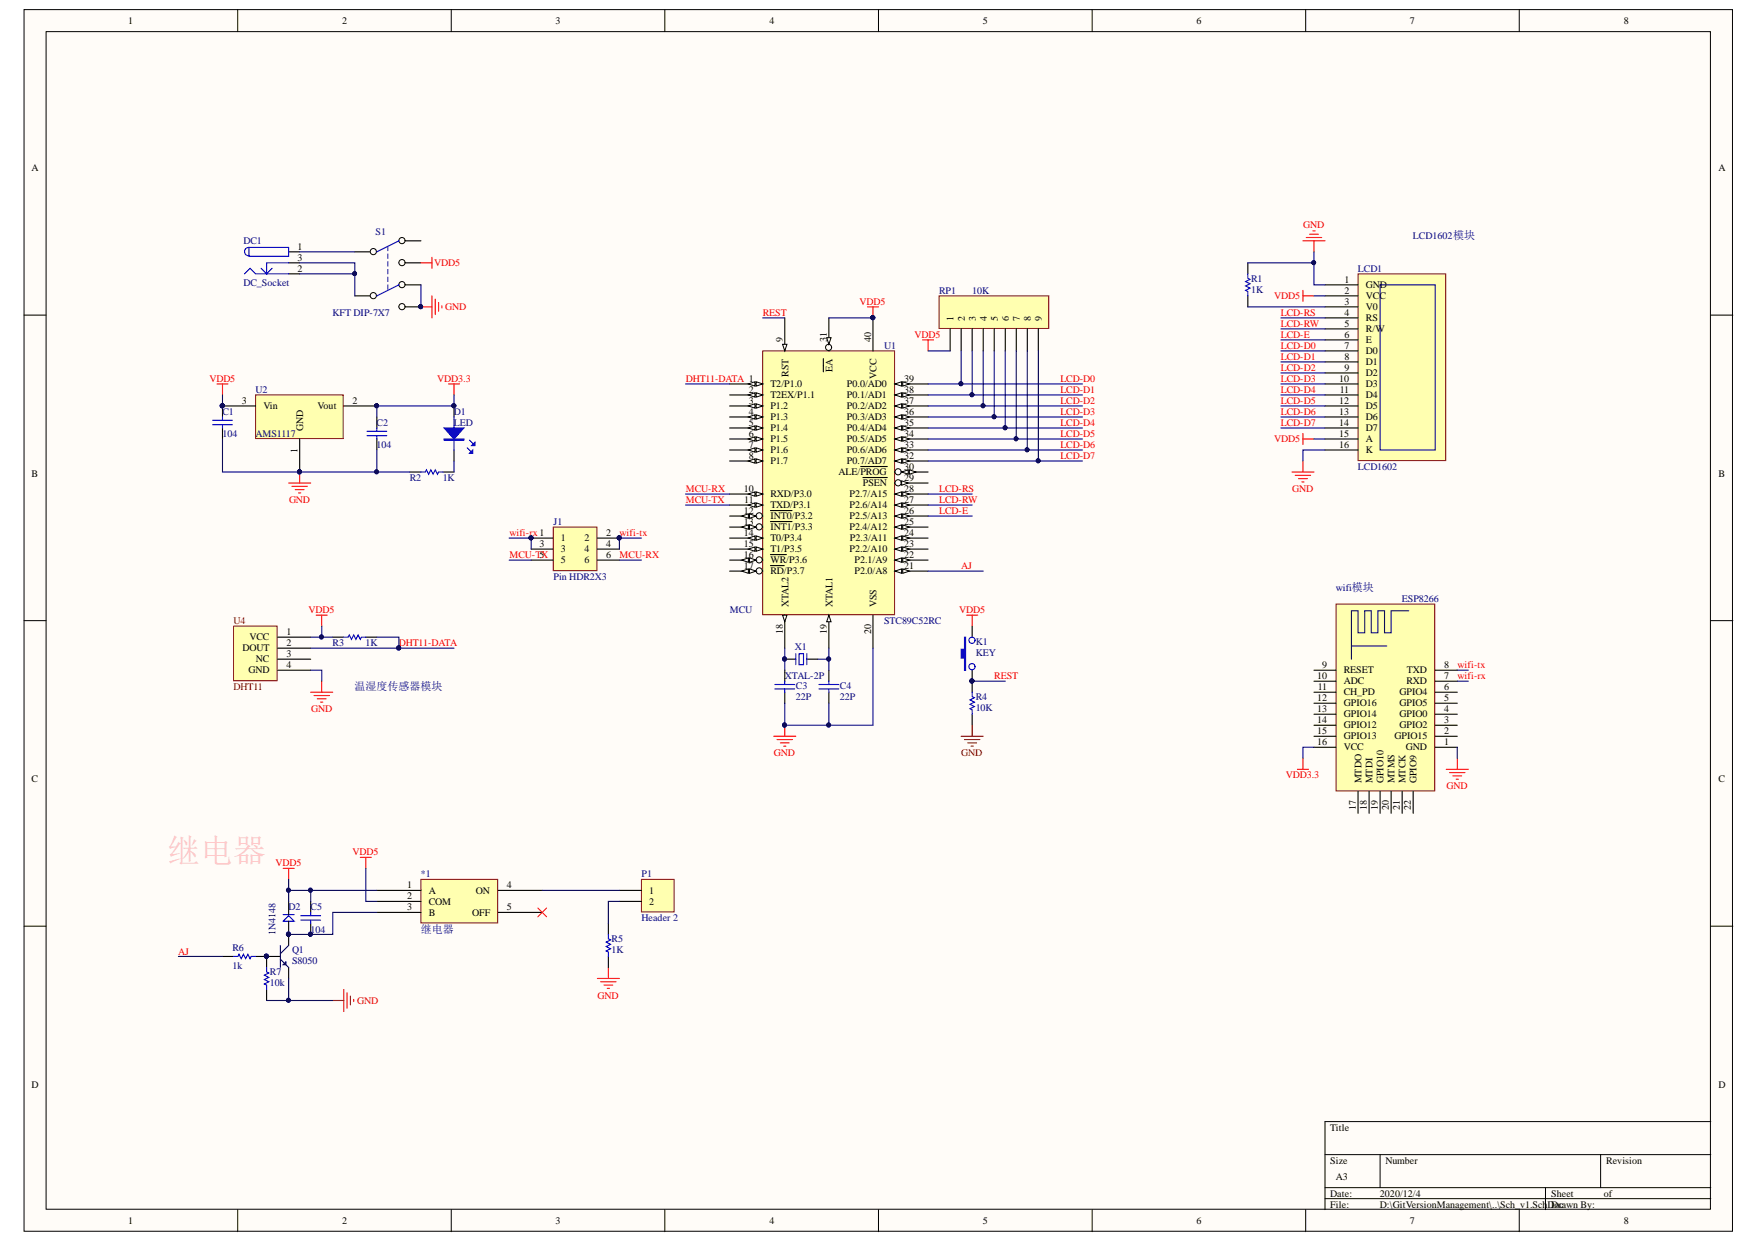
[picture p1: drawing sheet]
<svg xmlns="http://www.w3.org/2000/svg" width="297mm" height="210mm" viewBox="0 0 297 210" stroke-linecap="round" stroke-linejoin="round" font-family="sans-serif">
<g fill="#fffcf8" stroke="#000" stroke-width=".17">
<path d="M4.1 1.6h288.5v206.3h-288.5z"/>
<path d="M7.8 5.3h281v198.9h-281z"/>
</g>
<g fill="none" stroke="#000" stroke-width=".17">
<path d="M40.1 1.6v3.7M76.2 1.6v3.7M112.3 1.6v3.7M148.3 1.6v3.7M184.4 1.6v3.7M220.5 1.6v3.7M256.6 1.6v3.7M4.1 53.2h3.7M288.9 53.2h3.7M4.1 104.8h3.7M288.9 104.8h3.7M4.1 156.4h3.7"/>
<path d="M288.9 156.4h3.7M223.7 195h65.2M233.1 195v5.6M270.3 195v5.6M288.9 189.4h-65.2v14.9M40.1 204.3v3.7M76.2 204.3v3.7M112.3 204.3v3.7M148.3 204.3v3.7M184.4 204.3v3.7M220.5 204.3v3.7M223.7 200.6h65.2"/>
<path d="M223.7 202.4h65.2M256.6 204.3v3.7M261 200.6v3.7"/>
</g>
<path d="M128.8 59.3h22.3v44.5h-22.3z" fill="#ffffb0" stroke="#800000" stroke-width=".17"/>
<path d="M147.4 53.7v5.6M151.1 64.8h5.6" fill="none" stroke="#000" stroke-width=".19"/>
<circle cx="147.4" cy="53.6" r=".33" fill="#000080" stroke="#000080" stroke-width=".17"/>
<path d="M151.1 64.8l1.2-.3v.7z" fill="#fffcf8"/>
<path d="M151.1 64.8l1.2-.3v.7z" fill="none" stroke="#000" stroke-width=".17"/>
<path d="M152.4 64.5l1.2 .3-1.2 .4z" fill="#fffcf8"/>
<path d="M152.4 64.5l1.2 .3-1.2 .4z" fill="none" stroke="#000" stroke-width=".17"/>
<path d="M151.1 66.7h5.6" fill="none" stroke="#000" stroke-width=".19"/>
<path d="M151.1 66.7l1.2-.4v.8z" fill="#fffcf8"/>
<path d="M151.1 66.7l1.2-.4v.8z" fill="none" stroke="#000" stroke-width=".17"/>
<path d="M152.4 66.3l1.2 .4-1.2 .4z" fill="#fffcf8"/>
<path d="M152.4 66.3l1.2 .4-1.2 .4z" fill="none" stroke="#000" stroke-width=".17"/>
<path d="M151.1 68.6h5.6" fill="none" stroke="#000" stroke-width=".19"/>
<path d="M151.1 68.6l1.2-.4v.7z" fill="#fffcf8"/>
<path d="M151.1 68.6l1.2-.4v.7z" fill="none" stroke="#000" stroke-width=".17"/>
<path d="M152.4 68.2l1.2 .4-1.2 .3z" fill="#fffcf8"/>
<path d="M152.4 68.2l1.2 .4-1.2 .3z" fill="none" stroke="#000" stroke-width=".17"/>
<path d="M151.1 70.4h5.6" fill="none" stroke="#000" stroke-width=".19"/>
<path d="M151.1 70.4l1.2-.4v.8z" fill="#fffcf8"/>
<path d="M151.1 70.4l1.2-.4v.8z" fill="none" stroke="#000" stroke-width=".17"/>
<path d="M152.4 70l1.2 .4-1.2 .4z" fill="#fffcf8"/>
<path d="M152.4 70l1.2 .4-1.2 .4z" fill="none" stroke="#000" stroke-width=".17"/>
<path d="M123.2 64.8h5.6" fill="none" stroke="#000" stroke-width=".19"/>
<path d="M127.7 64.5l1.1 .3-1.1 .4z" fill="#fffcf8"/>
<path d="M127.7 64.5l1.1 .3-1.1 .4z" fill="none" stroke="#000" stroke-width=".17"/>
<path d="M126.4 64.8l1.1-.3v.7z" fill="#fffcf8"/>
<path d="M126.4 64.8l1.1-.3v.7z" fill="none" stroke="#000" stroke-width=".17"/>
<path d="M123.2 66.7h5.6" fill="none" stroke="#000" stroke-width=".19"/>
<path d="M127.7 66.3l1.1 .4-1.1 .4z" fill="#fffcf8"/>
<path d="M127.7 66.3l1.1 .4-1.1 .4z" fill="none" stroke="#000" stroke-width=".17"/>
<path d="M126.4 66.7l1.1-.4v.8z" fill="#fffcf8"/>
<path d="M126.4 66.7l1.1-.4v.8z" fill="none" stroke="#000" stroke-width=".17"/>
<path d="M123.2 68.6h5.6" fill="none" stroke="#000" stroke-width=".19"/>
<path d="M127.7 68.2l1.1 .4-1.1 .3z" fill="#fffcf8"/>
<path d="M127.7 68.2l1.1 .4-1.1 .3z" fill="none" stroke="#000" stroke-width=".17"/>
<path d="M126.4 68.6l1.1-.4v.7z" fill="#fffcf8"/>
<path d="M126.4 68.6l1.1-.4v.7z" fill="none" stroke="#000" stroke-width=".17"/>
<path d="M123.2 70.4h5.6" fill="none" stroke="#000" stroke-width=".19"/>
<path d="M127.7 70l1.1 .4-1.1 .4z" fill="#fffcf8"/>
<path d="M127.7 70l1.1 .4-1.1 .4z" fill="none" stroke="#000" stroke-width=".17"/>
<path d="M126.4 70.4l1.1-.4v.8z" fill="#fffcf8"/>
<path d="M126.4 70.4l1.1-.4v.8z" fill="none" stroke="#000" stroke-width=".17"/>
<path d="M123.2 72.3h5.6" fill="none" stroke="#000" stroke-width=".19"/>
<path d="M127.7 71.9l1.1 .4-1.1 .3z" fill="#fffcf8"/>
<path d="M127.7 71.9l1.1 .4-1.1 .3z" fill="none" stroke="#000" stroke-width=".17"/>
<path d="M126.4 72.3l1.1-.4v.7z" fill="#fffcf8"/>
<path d="M126.4 72.3l1.1-.4v.7z" fill="none" stroke="#000" stroke-width=".17"/>
<path d="M123.2 74.1h5.6" fill="none" stroke="#000" stroke-width=".19"/>
<path d="M127.7 73.8l1.1 .3-1.1 .4z" fill="#fffcf8"/>
<path d="M127.7 73.8l1.1 .3-1.1 .4z" fill="none" stroke="#000" stroke-width=".17"/>
<path d="M126.4 74.1l1.1-.3v.7z" fill="#fffcf8"/>
<path d="M126.4 74.1l1.1-.3v.7z" fill="none" stroke="#000" stroke-width=".17"/>
<path d="M123.2 76h5.6" fill="none" stroke="#000" stroke-width=".19"/>
<path d="M127.7 75.6l1.1 .4-1.1 .4z" fill="#fffcf8"/>
<path d="M127.7 75.6l1.1 .4-1.1 .4z" fill="none" stroke="#000" stroke-width=".17"/>
<path d="M126.4 76l1.1-.4v.8z" fill="#fffcf8"/>
<path d="M126.4 76l1.1-.4v.8z" fill="none" stroke="#000" stroke-width=".17"/>
<path d="M123.2 77.9h5.6" fill="none" stroke="#000" stroke-width=".19"/>
<path d="M127.7 77.5l1.1 .4-1.1 .3z" fill="#fffcf8"/>
<path d="M127.7 77.5l1.1 .4-1.1 .3z" fill="none" stroke="#000" stroke-width=".17"/>
<path d="M126.4 77.9l1.1-.4v.7z" fill="#fffcf8"/>
<path d="M126.4 77.9l1.1-.4v.7z" fill="none" stroke="#000" stroke-width=".17"/>
<path d="M132.5 53.7v5.6" fill="none" stroke="#000" stroke-width=".19"/>
<path d="M132.1 58.1h.8l-.4 1.2z" fill="#fffcf8"/>
<path d="M132.1 58.1h.8l-.4 1.2z" fill="none" stroke="#000" stroke-width=".17"/>
<path d="M123.2 83.4h5.6" fill="none" stroke="#000" stroke-width=".19"/>
<path d="M127.7 83.1l1.1 .3-1.1 .4z" fill="#fffcf8"/>
<path d="M127.7 83.1l1.1 .3-1.1 .4z" fill="none" stroke="#000" stroke-width=".17"/>
<path d="M126.4 83.4l1.1-.3v.7z" fill="#fffcf8"/>
<path d="M126.4 83.4l1.1-.3v.7z" fill="none" stroke="#000" stroke-width=".17"/>
<path d="M123.2 85.3h5.6" fill="none" stroke="#000" stroke-width=".19"/>
<path d="M127.7 84.9l1.1 .4-1.1 .4z" fill="#fffcf8"/>
<path d="M127.7 84.9l1.1 .4-1.1 .4z" fill="none" stroke="#000" stroke-width=".17"/>
<path d="M126.4 85.3l1.1-.4v.8z" fill="#fffcf8"/>
<path d="M126.4 85.3l1.1-.4v.8z" fill="none" stroke="#000" stroke-width=".17"/>
<path d="M123.2 87.1h5.6" fill="none" stroke="#000" stroke-width=".19"/>
<circle cx="128.2" cy="87.1" r=".52" fill="#fffcf8" stroke="#000" stroke-width=".17"/>
<path d="M126.6 86.8l1.1 .3-1.1 .4z" fill="#fffcf8"/>
<path d="M126.6 86.8l1.1 .3-1.1 .4z" fill="none" stroke="#000" stroke-width=".17"/>
<path d="M125.3 87.1l1.1-.3v.7z" fill="#fffcf8"/>
<path d="M125.3 87.1l1.1-.3v.7z" fill="none" stroke="#000" stroke-width=".17"/>
<path d="M123.2 89h5.6M130.1 86.2h3.7" fill="none" stroke="#000" stroke-width=".19"/>
<circle cx="128.2" cy="89" r=".52" fill="#fffcf8" stroke="#000" stroke-width=".17"/>
<path d="M126.6 88.6l1.1 .4-1.1 .4z" fill="#fffcf8"/>
<path d="M126.6 88.6l1.1 .4-1.1 .4z" fill="none" stroke="#000" stroke-width=".17"/>
<path d="M125.3 89l1.1-.4v.8z" fill="#fffcf8"/>
<path d="M125.3 89l1.1-.4v.8z" fill="none" stroke="#000" stroke-width=".17"/>
<path d="M123.2 90.9h5.6M130.1 88.1h3.7" fill="none" stroke="#000" stroke-width=".19"/>
<path d="M127.7 90.5l1.1 .4-1.1 .3z" fill="#fffcf8"/>
<path d="M127.7 90.5l1.1 .4-1.1 .3z" fill="none" stroke="#000" stroke-width=".17"/>
<path d="M126.4 90.9l1.1-.4v.7z" fill="#fffcf8"/>
<path d="M126.4 90.9l1.1-.4v.7z" fill="none" stroke="#000" stroke-width=".17"/>
<path d="M123.2 92.7h5.6" fill="none" stroke="#000" stroke-width=".19"/>
<path d="M127.7 92.4l1.1 .3-1.1 .4z" fill="#fffcf8"/>
<path d="M127.7 92.4l1.1 .3-1.1 .4z" fill="none" stroke="#000" stroke-width=".17"/>
<path d="M126.4 92.7l1.1-.3v.7z" fill="#fffcf8"/>
<path d="M126.4 92.7l1.1-.3v.7z" fill="none" stroke="#000" stroke-width=".17"/>
<path d="M123.2 94.6h5.6" fill="none" stroke="#000" stroke-width=".19"/>
<circle cx="128.2" cy="94.5" r=".52" fill="#fffcf8" stroke="#000" stroke-width=".17"/>
<path d="M126.6 94.2l1.1 .4-1.1 .4z" fill="#fffcf8"/>
<path d="M126.6 94.2l1.1 .4-1.1 .4z" fill="none" stroke="#000" stroke-width=".17"/>
<path d="M125.3 94.6l1.1-.4v.8z" fill="#fffcf8"/>
<path d="M125.3 94.6l1.1-.4v.8z" fill="none" stroke="#000" stroke-width=".17"/>
<path d="M123.2 96.4h5.6M130.1 93.7h2.7" fill="none" stroke="#000" stroke-width=".19"/>
<circle cx="128.2" cy="96.4" r=".52" fill="#fffcf8" stroke="#000" stroke-width=".17"/>
<path d="M126.6 96.1l1.1 .3-1.1 .4z" fill="#fffcf8"/>
<path d="M126.6 96.1l1.1 .3-1.1 .4z" fill="none" stroke="#000" stroke-width=".17"/>
<path d="M125.3 96.4l1.1-.3v.7z" fill="#fffcf8"/>
<path d="M125.3 96.4l1.1-.3v.7z" fill="none" stroke="#000" stroke-width=".17"/>
<path d="M130.1 95.5h2.3M132.5 103.9v5.6" fill="none" stroke="#000" stroke-width=".19"/>
<path d="M132.1 103.9h.8l-.4 1.1z" fill="#fffcf8"/>
<path d="M132.1 103.9h.8l-.4 1.1z" fill="none" stroke="#000" stroke-width=".17"/>
<path d="M140 103.9v5.6" fill="none" stroke="#000" stroke-width=".19"/>
<path d="M140 103.9l.3 1.1h-.7z" fill="#fffcf8"/>
<path d="M140 103.9l.3 1.1h-.7z" fill="none" stroke="#000" stroke-width=".17"/>
<path d="M151.1 96.4h5.6M147.4 103.9v5.6" fill="none" stroke="#000" stroke-width=".19"/>
<path d="M151.1 96.4l1.2-.3v.7z" fill="#fffcf8"/>
<path d="M151.1 96.4l1.2-.3v.7z" fill="none" stroke="#000" stroke-width=".17"/>
<path d="M152.4 96.1l1.2 .3-1.2 .4z" fill="#fffcf8"/>
<path d="M152.4 96.1l1.2 .3-1.2 .4z" fill="none" stroke="#000" stroke-width=".17"/>
<path d="M151.1 94.6h5.6" fill="none" stroke="#000" stroke-width=".19"/>
<path d="M151.1 94.6l1.2-.4v.8z" fill="#fffcf8"/>
<path d="M151.1 94.6l1.2-.4v.8z" fill="none" stroke="#000" stroke-width=".17"/>
<path d="M152.4 94.2l1.2 .4-1.2 .4z" fill="#fffcf8"/>
<path d="M152.4 94.2l1.2 .4-1.2 .4z" fill="none" stroke="#000" stroke-width=".17"/>
<path d="M151.1 92.7h5.6" fill="none" stroke="#000" stroke-width=".19"/>
<path d="M151.1 92.7l1.2-.3v.7z" fill="#fffcf8"/>
<path d="M151.1 92.7l1.2-.3v.7z" fill="none" stroke="#000" stroke-width=".17"/>
<path d="M152.4 92.4l1.2 .3-1.2 .4z" fill="#fffcf8"/>
<path d="M152.4 92.4l1.2 .3-1.2 .4z" fill="none" stroke="#000" stroke-width=".17"/>
<path d="M151.1 90.9h5.6" fill="none" stroke="#000" stroke-width=".19"/>
<path d="M151.1 90.9l1.2-.4v.7z" fill="#fffcf8"/>
<path d="M151.1 90.9l1.2-.4v.7z" fill="none" stroke="#000" stroke-width=".17"/>
<path d="M152.4 90.5l1.2 .4-1.2 .3z" fill="#fffcf8"/>
<path d="M152.4 90.5l1.2 .4-1.2 .3z" fill="none" stroke="#000" stroke-width=".17"/>
<path d="M151.1 89h5.6" fill="none" stroke="#000" stroke-width=".19"/>
<path d="M151.1 89l1.2-.4v.8z" fill="#fffcf8"/>
<path d="M151.1 89l1.2-.4v.8z" fill="none" stroke="#000" stroke-width=".17"/>
<path d="M152.4 88.6l1.2 .4-1.2 .4z" fill="#fffcf8"/>
<path d="M152.4 88.6l1.2 .4-1.2 .4z" fill="none" stroke="#000" stroke-width=".17"/>
<path d="M151.1 87.1h5.6" fill="none" stroke="#000" stroke-width=".19"/>
<path d="M151.1 87.1l1.2-.3v.7z" fill="#fffcf8"/>
<path d="M151.1 87.1l1.2-.3v.7z" fill="none" stroke="#000" stroke-width=".17"/>
<path d="M152.4 86.8l1.2 .3-1.2 .4z" fill="#fffcf8"/>
<path d="M152.4 86.8l1.2 .3-1.2 .4z" fill="none" stroke="#000" stroke-width=".17"/>
<path d="M151.1 85.3h5.6" fill="none" stroke="#000" stroke-width=".19"/>
<path d="M151.1 85.3l1.2-.4v.8z" fill="#fffcf8"/>
<path d="M151.1 85.3l1.2-.4v.8z" fill="none" stroke="#000" stroke-width=".17"/>
<path d="M152.4 84.9l1.2 .4-1.2 .4z" fill="#fffcf8"/>
<path d="M152.4 84.9l1.2 .4-1.2 .4z" fill="none" stroke="#000" stroke-width=".17"/>
<path d="M151.1 83.4h5.6" fill="none" stroke="#000" stroke-width=".19"/>
<path d="M151.1 83.4l1.2-.3v.7z" fill="#fffcf8"/>
<path d="M151.1 83.4l1.2-.3v.7z" fill="none" stroke="#000" stroke-width=".17"/>
<path d="M152.4 83.1l1.2 .3-1.2 .4z" fill="#fffcf8"/>
<path d="M152.4 83.1l1.2 .3-1.2 .4z" fill="none" stroke="#000" stroke-width=".17"/>
<path d="M151.1 81.6h5.6" fill="none" stroke="#000" stroke-width=".19"/>
<circle cx="151.7" cy="81.5" r=".52" fill="#fffcf8" stroke="#000" stroke-width=".17"/>
<path d="M152.3 81.2l1.1 .4-1.1 .3z" fill="#fffcf8"/>
<path d="M152.3 81.2l1.1 .4-1.1 .3z" fill="none" stroke="#000" stroke-width=".17"/>
<path d="M151.1 79.7h5.6M145.7 80.6h4.1" fill="none" stroke="#000" stroke-width=".19"/>
<circle cx="151.7" cy="79.7" r=".52" fill="#fffcf8" stroke="#000" stroke-width=".17"/>
<path d="M152.3 79.7l1.1-.4v.8z" fill="#fffcf8"/>
<path d="M152.3 79.7l1.1-.4v.8z" fill="none" stroke="#000" stroke-width=".17"/>
<path d="M153.6 79.3l1.1 .4-1.1 .4z" fill="#fffcf8"/>
<path d="M153.6 79.3l1.1 .4-1.1 .4z" fill="none" stroke="#000" stroke-width=".17"/>
<path d="M140 53.7v5.6M145.3 78.8h4.5" fill="none" stroke="#000" stroke-width=".19"/>
<circle cx="139.9" cy="58.7" r=".52" fill="#fffcf8" stroke="#000" stroke-width=".17"/>
<path d="M139.6 57h.7l-.3 1.1z" fill="#fffcf8"/>
<path d="M139.6 57h.7l-.3 1.1z" fill="none" stroke="#000" stroke-width=".17"/>
<path d="M139 60.6v2.2M151.1 77.9h5.6" fill="none" stroke="#000" stroke-width=".19"/>
<path d="M151.1 77.9l1.2-.4v.7z" fill="#fffcf8"/>
<path d="M151.1 77.9l1.2-.4v.7z" fill="none" stroke="#000" stroke-width=".17"/>
<path d="M152.4 77.5l1.2 .4-1.2 .3z" fill="#fffcf8"/>
<path d="M152.4 77.5l1.2 .4-1.2 .3z" fill="none" stroke="#000" stroke-width=".17"/>
<path d="M151.1 76h5.6" fill="none" stroke="#000" stroke-width=".19"/>
<path d="M151.1 76l1.2-.4v.8z" fill="#fffcf8"/>
<path d="M151.1 76l1.2-.4v.8z" fill="none" stroke="#000" stroke-width=".17"/>
<path d="M152.4 75.6l1.2 .4-1.2 .4z" fill="#fffcf8"/>
<path d="M152.4 75.6l1.2 .4-1.2 .4z" fill="none" stroke="#000" stroke-width=".17"/>
<path d="M151.1 74.1h5.6" fill="none" stroke="#000" stroke-width=".19"/>
<path d="M151.1 74.1l1.2-.3v.7z" fill="#fffcf8"/>
<path d="M151.1 74.1l1.2-.3v.7z" fill="none" stroke="#000" stroke-width=".17"/>
<path d="M152.4 73.8l1.2 .3-1.2 .4z" fill="#fffcf8"/>
<path d="M152.4 73.8l1.2 .3-1.2 .4z" fill="none" stroke="#000" stroke-width=".17"/>
<path d="M151.1 72.3h5.6" fill="none" stroke="#000" stroke-width=".19"/>
<path d="M151.1 72.3l1.2-.4v.7z" fill="#fffcf8"/>
<path d="M151.1 72.3l1.2-.4v.7z" fill="none" stroke="#000" stroke-width=".17"/>
<path d="M152.4 71.9l1.2 .4-1.2 .3z" fill="#fffcf8"/>
<path d="M152.4 71.9l1.2 .4-1.2 .3z" fill="none" stroke="#000" stroke-width=".17"/>
<circle cx="147.4" cy="53.6" r=".33" fill="#000080" stroke="#000080" stroke-width=".17"/>
<path d="M229.3 46.2h14.8v31.6h-14.8z" fill="#ffffb0" stroke="#800000" stroke-width=".17"/>
<g fill="none" stroke="#000" stroke-width=".19">
<path d="M223.7 48.1h5.6M223.7 50h5.6M223.7 51.8h5.6M223.7 53.7h5.6M223.7 55.5h5.6M223.7 57.4h5.6M223.7 59.3h5.6M223.7 61.1h5.6M223.7 63h5.6M223.7 64.8h5.6M223.7 66.7h5.6M223.7 68.6h5.6"/>
<path d="M223.7 70.4h5.6M223.7 72.3h5.6M223.7 74.1h5.6M223.7 76h5.6"/>
</g>
<path d="M233.1 48.1h9.3v27.9h-9.3z" fill="none" stroke="#0c0087" stroke-width=".19"/>
<path d="M225.6 102h16.7v31.6h-16.7z" fill="#ffffb0" stroke="#800000" stroke-width=".17"/>
<g fill="none" stroke="#000" stroke-width=".19">
<path d="M221.9 118.8h3.7M221.9 116.9h3.7M221.9 115h3.7M221.9 113.2h3.7M242.4 118.8h3.7M242.4 116.9h3.7M242.4 115h3.7M242.4 113.2h3.7M221.9 126.2h3.7M221.9 124.3h3.7M221.9 122.5h3.7M221.9 120.6h3.7"/>
<path d="M229.3 133.6v3.7M231.2 133.6v3.7M233.1 133.6v3.7M234.9 133.6v3.7M236.8 133.6v3.7M238.6 133.6v3.7M242.4 126.2h3.7M242.4 124.3h3.7M242.4 122.5h3.7M242.4 120.6h3.7"/>
</g>
<path d="M228.2 109.1h6M237.9 103.1h-3v3.8h-1.1v-3.8h-1.1v3.8h-1.1v-3.8h-1.1v3.8h-1.2v-3.8h-1.1v8.2" fill="none" stroke="#0c0087" stroke-width=".19"/>
<path d="M39.4 105.7h7.4v9.3h-7.4z" fill="#ffffb0" stroke="#800000" stroke-width=".17"/>
<path d="M48.7 42.5h1.9M48.7 46.2h1.9M48.7 44.4h1.9M59.9 42.5h3.7M46.9 107.6h5.6M46.9 109.5h5.6M46.9 111.3h5.6M46.9 113.2h5.6" fill="none" stroke="#000" stroke-width=".19"/>
<circle cx="67.3" cy="109.4" r=".33" fill="#000080" stroke="#000080" stroke-width=".17"/>
<path d="M41.3 46.2l.9-.9 1 .9h5.5M42 41.8a.71 .71 0 0 0-.7 .7 .71 .71 0 0 0 .7 .7M42 41.8h6.7v1.5h-6.7zM45.9 45.3l-.9 .9M48.7 44.4h-3.7v1.8l-.9-.9" fill="none" stroke="#00f" stroke-width=".19"/>
<circle cx="63" cy="42.5" r=".52" fill="#fffcf8" stroke="#000" stroke-width=".17"/>
<path d="M67.4 40.7h3.7" fill="none" stroke="#000" stroke-width=".19"/>
<circle cx="67.9" cy="40.6" r=".52" fill="#fffcf8" stroke="#000" stroke-width=".17"/>
<path d="M67.4 44.4h3.7" fill="none" stroke="#000" stroke-width=".19"/>
<circle cx="67.9" cy="44.3" r=".52" fill="#fffcf8" stroke="#000" stroke-width=".17"/>
<path d="M59.9 50h3.7" fill="none" stroke="#000" stroke-width=".19"/>
<circle cx="63" cy="49.9" r=".52" fill="#fffcf8" stroke="#000" stroke-width=".17"/>
<path d="M67.4 48.1h3.7" fill="none" stroke="#000" stroke-width=".19"/>
<circle cx="67.9" cy="48.1" r=".52" fill="#fffcf8" stroke="#000" stroke-width=".17"/>
<path d="M67.4 51.8h3.7" fill="none" stroke="#000" stroke-width=".19"/>
<circle cx="67.9" cy="51.8" r=".52" fill="#fffcf8" stroke="#000" stroke-width=".17"/>
<circle cx="71" cy="51.8" r=".33" fill="#000080" stroke="#000080" stroke-width=".17"/>
<path d="M65.5 41.6v.7M65.5 42.9v.7M65.5 44.2v.7M65.5 45.5v.7M65.5 46.8v.7M65.5 48.1v.7M67.4 40.7l-3.8 1.8M67.4 48.1l-3.8 1.9" fill="none" stroke="#00f" stroke-width=".19"/>
<path d="M71.1 51.8h1.8M72.9 50v3.7M73.5 50.5v2.6M74.1 51.1v1.5M74.6 51.6v.4" fill="none" stroke="#f00" stroke-width=".19"/>
<path d="M43.2 66.7h14.8v7.4h-14.8z" fill="#ffffb0" stroke="#800000" stroke-width=".17"/>
<path d="M37.6 68.6h5.6M50.6 74.1v5.6M58.1 68.6h5.5M63.6 70.4v1.9M63.6 74.1v1.9M76.7 68.6v1.8M76.7 76v1.9" fill="none" stroke="#000" stroke-width=".19"/>
<g fill="#000080" stroke="#000080" stroke-width=".17">
<circle cx="50.6" cy="79.7" r=".33"/>
<circle cx="37.5" cy="68.5" r=".33"/>
<circle cx="63.6" cy="68.5" r=".33"/>
<circle cx="76.6" cy="68.5" r=".33"/>
</g>
<path d="M75.7 64.8h1.9M76.7 64.8v1.9" fill="none" stroke="#f00" stroke-width=".19"/>
<path d="M62 72.8h3.3M62 73.6h3.3M63.6 72.3v.5M63.6 73.6v.5M76.7 70.4v5.6M78.9 75.6l.7 .8M79.3 74.3l.7 .8" fill="none" stroke="#00f" stroke-width=".19"/>
<path d="M75 72.3h3.3l-1.6 1.8z" fill="#00f"/>
<path d="M75 72.3h3.3l-1.6 1.8zM75 74.1h3.3v.2h-3.3zM75 74.2h3.3" fill="none" stroke="#00f" stroke-width=".19"/>
<path d="M79.3 76.5l.5-.5v.5z" fill="#00f"/>
<path d="M79.3 76.5l.5-.5v.5z" fill="none" stroke="#00f" stroke-width=".19"/>
<path d="M79.6 75.2l.6-.5v.5z" fill="#00f"/>
<path d="M35.9 71h3.3M35.9 71.7h3.3M37.6 70.4v.6M37.6 71.7v.6M71.1 79.7h.7l.2-.4 .4 .8 .4-.8 .3 .8 .4-.8 .4 .8 .2-.4h.7M79.6 75.2l.6-.5v.5z" fill="none" stroke="#00f" stroke-width=".19"/>
<g fill="#000080" stroke="#000080" stroke-width=".17">
<circle cx="76.6" cy="68.5" r=".33"/>
<circle cx="37.5" cy="68.5" r=".33"/>
<circle cx="50.6" cy="79.7" r=".33"/>
</g>
<path d="M37.6 68.6v1.8M37.6 72.3v1.8M69.2 79.7h1.9M74.8 79.7h1.9" fill="none" stroke="#000" stroke-width=".19"/>
<path d="M71.1 44.4h1.8M72.9 43.5v1.8M36.6 64.8h1.9M37.6 64.8v1.9M50.6 79.7v1.9M48.7 81.6h3.8M49.3 82.1h2.6M49.9 82.7h1.4M50.4 83.2h.4" fill="none" stroke="#f00" stroke-width=".19"/>
<path d="M158.6 50h18.5v5.5h-18.5z" fill="#ffffb0" stroke="#800000" stroke-width=".17"/>
<g fill="none" stroke="#000" stroke-width=".19">
<path d="M160.4 55.5v3.8M162.3 55.5v3.8M164.2 55.5v3.8M166 55.5v3.8M167.9 55.5v3.8M169.8 55.5v3.8M171.6 55.5v3.8M173.5 55.5v3.8M175.3 55.5v3.8M210.7 44.4v1.8M210.7 50v1.8M56.2 107.6h1.9"/>
<path d="M61.8 107.6h1.8M132.5 111.3h1.9M132.5 113.2v1.8M132.5 116.9v1.9M136.2 111.3h1.9M140 113.2v1.8M140 116.9v1.9"/>
</g>
<g fill="none" stroke="#f00" stroke-width=".19">
<path d="M221.1 39.6h1.5M221.7 39h.4M155.8 57.4h1.9M156.7 57.4v1.9M220 49v1.9M220 50h1.9M220 40.7h3.7M220.6 40.1h2.6M221.9 40.7v1.8M218.2 79.7h3.7M220 73.2v1.9M220 77.9v1.8"/>
<path d="M220 74.1h1.9M218.7 80.3h2.6M219.3 80.8h1.5M219.8 81.4h.4M52.5 116.9h3.7M53 117.5h2.6M53.4 103.9h1.9M53.6 118h1.5M54.1 118.6h.4M54.3 103.9v1.8M54.3 115v1.9M130.7 124.3h3.7"/>
<path d="M131.2 124.9h2.6M131.8 125.4h1.5M132.3 126h.4M132.5 122.5v1.8M219.1 129.9h1.9M220 128v1.9M244.2 129.9h3.8M244.8 130.5h2.6M245.3 131h1.5M245.9 131.6h.4M246.1 128v1.9"/>
</g>
<g fill="#000080" stroke="#000080" stroke-width=".17">
<circle cx="132.5" cy="122.4" r=".33"/>
<circle cx="132.5" cy="111.3" r=".33"/>
</g>
<g fill="none" stroke="#00f" stroke-width=".19">
<path d="M210.7 46.2v.8l.4 .2-.8 .3 .8 .4-.8 .4 .8 .4-.8 .3 .4 .2v.8M58.1 107.6h.7l.2-.4 .4 .8 .3-.8 .4 .8 .4-.8 .3 .8 .2-.4h.8M130.8 115.6h3.4M130.8 116.3h3.4M132.5 115v.6M132.5 116.3v.6M134.4 110.4v1.8M134.9 110.4h.8v1.8h-.8zM136.2 110.4v1.8M138.3 115.6h3.3M138.3 116.3h3.3M140 115v.6"/>
<path d="M140 116.3v.6"/>
</g>
<path d="M71.1 148.5h12.9v7.4h-12.9z" fill="#ffffb0" stroke="#800000" stroke-width=".17"/>
<path d="M48.7 152.2v2.2M48.7 155.6v4.1M63.6 150.4h7.5M63.6 152.2h7.5M63.6 154.1h7.5M84.1 150.4h7.5M84.1 154.1h7.5M37.6 161.5h1.8M43.2 161.5h4.1M45 161.5v1.9M45 167.1v1.9M48.7 163.4v1.8" fill="none" stroke="#000" stroke-width=".19"/>
<g fill="#000080" stroke="#000080" stroke-width=".17">
<circle cx="45" cy="161.5" r=".33"/>
<circle cx="48.7" cy="157.8" r=".33"/>
</g>
<path d="M47.3 159.7v3.7M48.7 159.7l-1.4 1.3M47.3 162l1.4 1.4M47.8 162.9l.5-.5v.5z" fill="none" stroke="#11037f" stroke-width=".19"/>
<path d="M47.8 155.6l.9-1 1 1zM47.8 154.4h1.9M39.4 161.5h.8l.2-.4 .3 .8 .4-.8 .4 .8 .4-.8 .3 .8 .2-.4h.8M45 163.4v.7l.4 .2-.8 .4 .8 .3-.8 .4 .8 .4-.8 .4 .4 .1v.8" fill="none" stroke="#00f" stroke-width=".19"/>
<path d="M56.2 169h1.9M58.1 167.1v3.7M58.6 167.6v2.7M59.2 168.2v1.5M59.7 168.8v.3" fill="none" stroke="#bf0000" stroke-width=".19"/>
<path d="M90.8 153.3l1.5 1.5M92.3 153.3l-1.5 1.5" fill="none" stroke="#f00" stroke-width=".17"/>
<path d="M108.3 148.5h5.5v5.5h-5.5z" fill="#ffffb0" stroke="#800000" stroke-width=".17"/>
<path d="M164.2 105.7v1.9M164.2 113.2v1.8M52.5 152.2v1.9M52.5 155.9v1.9M102.7 155.9v1.9M104.6 150.4h3.7M104.6 152.2h3.7M102.7 161.5v1.9" fill="none" stroke="#000" stroke-width=".19"/>
<g fill="none" stroke="#f00" stroke-width=".19">
<path d="M146.5 51.8h1.8M147.4 51.8v1.9M163.2 103.9h1.9M164.2 103.9v1.8M47.8 146.6h1.9M48.7 146.6v1.9M60.8 144.8h1.9M61.8 144.8v1.8M100.9 165.2h3.7M101.4 165.8h2.6M102 166.3h1.5M102.5 166.9h.4"/>
<path d="M102.7 163.4v1.8"/>
</g>
<path d="M50.8 154.6h3.3M50.8 155.4h3.3M52.5 154.1v.5M52.5 155.4v.5M102.7 157.8v.7l.4 .2-.7 .4 .7 .4-.7 .3 .7 .4-.7 .4 .3 .2v.7" fill="none" stroke="#00f" stroke-width=".19"/>
<g fill="#000080" stroke="#000080" stroke-width=".17">
<circle cx="52.4" cy="157.8" r=".33"/>
<circle cx="147.4" cy="53.6" r=".33"/>
<circle cx="164.1" cy="115" r=".33"/>
</g>
<path d="M162.9 107.6h.2v5.6h-.2v-2.1h-.6v-1.5h.6z" fill-rule="evenodd" fill="#00f"/>
<g fill="none" stroke="#00f" stroke-width=".19">
<path d="M162.9 107.6h.2v5.6h-.2v-2.1h-.6v-1.5h.6zM164.2 116.9v.7l.3 .2-.7 .4 .7 .4-.7 .3 .7 .4-.7 .4 .4 .2v.7"/>
<circle cx="164.1" cy="108.1" r=".52"/>
<circle cx="164.1" cy="112.6" r=".52"/>
</g>
<circle cx="164.1" cy="115" r=".33" fill="#000080" stroke="#000080" stroke-width=".17"/>
<path d="M164.2 115v1.9M164.2 120.6v1.9" fill="none" stroke="#000" stroke-width=".19"/>
<path d="M162.3 124.3h3.7M162.9 124.9h2.6M163.4 125.4h1.5M164 126h.4M164.2 122.5v1.8" fill="none" stroke="#800000" stroke-width=".19"/>
<path d="M93.4 89h7.4v7.4h-7.4z" fill="#ffffb0" stroke="#800000" stroke-width=".17"/>
<path d="M89.7 90.9h3.7M89.7 92.7h3.7M89.7 94.6h3.7M100.9 90.9h3.7M100.9 92.7h3.7M100.9 94.6h3.7" fill="none" stroke="#000" stroke-width=".19"/>
<g fill="#000080" stroke="#000080" stroke-width=".17">
<circle cx="89.7" cy="90.8" r=".33"/>
<circle cx="104.6" cy="90.8" r=".33"/>
<circle cx="221.8" cy="44.3" r=".33"/>
<circle cx="67.3" cy="109.4" r=".33"/>
<circle cx="59.9" cy="46.2" r=".33"/>
<circle cx="71" cy="51.8" r=".33"/>
<circle cx="37.5" cy="68.5" r=".33"/>
<circle cx="50.6" cy="79.7" r=".33"/>
<circle cx="63.6" cy="79.7" r=".33"/>
<circle cx="63.6" cy="68.5" r=".33"/>
<circle cx="76.6" cy="68.5" r=".33"/>
<circle cx="162.3" cy="64.8" r=".33"/>
<circle cx="164.1" cy="66.7" r=".33"/>
<circle cx="166" cy="68.5" r=".33"/>
<circle cx="167.9" cy="70.4" r=".33"/>
<circle cx="169.7" cy="72.2" r=".33"/>
<circle cx="171.6" cy="74.1" r=".33"/>
<circle cx="173.4" cy="76" r=".33"/>
<circle cx="175.3" cy="77.8" r=".33"/>
<circle cx="54.3" cy="107.6" r=".33"/>
<circle cx="132.5" cy="111.3" r=".33"/>
<circle cx="139.9" cy="111.3" r=".33"/>
<circle cx="139.9" cy="122.4" r=".33"/>
<circle cx="132.5" cy="122.4" r=".33"/>
<circle cx="48.7" cy="168.9" r=".33"/>
<circle cx="48.7" cy="150.3" r=".33"/>
<circle cx="52.4" cy="150.3" r=".33"/>
<circle cx="52.4" cy="157.8" r=".33"/>
<circle cx="48.7" cy="157.8" r=".33"/>
<circle cx="147.4" cy="53.6" r=".33"/>
<circle cx="164.1" cy="115" r=".33"/>
</g>
<g fill="none" stroke="#000080" stroke-width=".19">
<path d="M50.6 46.2h9.3v3.8M50.6 44.4h9.3v1.8M50.6 42.5h9.3M71.1 48.1v3.7M128.8 53.7h3.7M140 53.7h7.4M156.7 59.3h3.7M162.3 59.3v5.5M164.2 59.3v7.4M166 59.3v9.3M167.9 59.3v11.1h14.9M169.8 59.3v13"/>
<path d="M171.6 59.3v14.8M173.5 59.3v16.7h9.3M175.3 59.3v18.6h7.5M210.7 51.8h13M210.7 44.4h11.2M216.3 59.3h7.4M216.3 55.5h7.4M216.3 57.4h7.4M216.3 53.7h7.4M221.9 42.5v5.6h1.8M221.9 50h1.8M37.6 74.1v5.6h31.6"/>
<path d="M37.6 66.7v1.9M63.6 76v3.7M76.7 66.7v1.9h-13.1v1.8M76.7 77.9v1.8M115.8 64.8h7.4M156.7 64.8h26.1M156.7 66.7h26.1M156.7 68.6h26.1M156.7 72.3h26.1M156.7 74.1h26.1M156.7 70.4h11.2M156.7 76h16.8"/>
<path d="M156.7 77.9h18.6M216.3 64.8h7.4M216.3 70.4h7.4M216.3 61.1h7.4M216.3 63h7.4M216.3 66.7h7.4M216.3 68.6h7.4M216.3 72.3h7.4M221.9 74.1h1.8M223.7 76h-3.7v1.9M86 90.9h3.7v1.8M86 94.6h3.7"/>
<path d="M104.6 94.6h3.7M108.3 90.9h-3.7v1.8M115.8 83.4h7.4M115.8 85.3h7.4M156.7 83.4h7.5M156.7 85.3h7.5M156.7 87.1h7.5M156.7 96.4h9.3M52.5 113.2h1.8v1.8M52.5 109.5h24.2M52.5 107.6h3.7M54.3 105.7v1.9"/>
<path d="M63.6 107.6h3.8v1.9M132.5 109.5v3.7M138.1 111.3h1.9v1.9M140 109.5v1.8M140 118.8v3.7M147.4 109.5v13h-14.9v-3.7M164.2 115h5.6M246.1 113.2h1.9M246.1 115h1.9M221.9 126.2h-1.9v1.8M246.1 126.2v1.8M48.7 148.5v1.9"/>
<path d="M52.5 150.4v1.8M61.8 146.6v5.6h1.8M63.6 150.4h-14.9v1.8M63.6 154.1h-7.4v3.7h-7.5M91.6 150.4h13M104.6 152.2h-1.9v3.7M30.1 161.5h7.5M48.7 165.2v3.8h-3.7M48.7 169h7.5"/>
</g>
<text font-size="5.6" fill="#ffc0cb" x="28.3" y="145.6">继电器</text>
<g font-size="1.9" fill="#000080">
<text x="59.9" y="116.5">温湿度传感器模块</text>
<text x="71" y="157.5">继电器</text>
</g>
<g font-size="1.7">
<text x="21.7" y="4.1">1</text>
<text x="57.8" y="4.1">2</text>
<text x="93.8" y="4.1">3</text>
<text x="129.9" y="4.1">4</text>
<text x="165.9" y="4.1">5</text>
<text x="202.1" y="4.1">6</text>
<text x="238.1" y="4.1">7</text>
<text x="274.2" y="4.1">8</text>
<text x="5.3" y="28.9">A</text>
<text x="290.2" y="28.9">A</text>
<text x="50.2" y="42.2">1</text>
<text x="50.2" y="45.9">2</text>
<text x="50.2" y="44">3</text>
<text x="227" y="47.7">1</text>
<text x="227" y="49.6">2</text>
<text x="227" y="51.5">3</text>
<text x="227" y="53.3">4</text>
<text x="230.7" y="48.7">GND</text>
<text x="230.7" y="50.5">VCC</text>
<text x="230.7" y="52.4">V0</text>
<text x="132.2" y="57.8" transform="rotate(-90 132.2 57.8)">9</text>
<text x="139.6" y="57.8" transform="rotate(-90 139.6 57.8)">31</text>
<text x="147.1" y="57.8" transform="rotate(-90 147.1 57.8)">40</text>
<text x="161" y="54.2" transform="rotate(-90 161 54.2)">1</text>
<text x="162.9" y="54.2" transform="rotate(-90 162.9 54.2)">2</text>
<text x="164.8" y="54.2" transform="rotate(-90 164.8 54.2)">3</text>
<text x="166.6" y="54.2" transform="rotate(-90 166.6 54.2)">4</text>
<text x="168.5" y="54.2" transform="rotate(-90 168.5 54.2)">5</text>
<text x="170.3" y="54.2" transform="rotate(-90 170.3 54.2)">6</text>
<text x="172.2" y="54.2" transform="rotate(-90 172.2 54.2)">7</text>
<text x="174.1" y="54.2" transform="rotate(-90 174.1 54.2)">8</text>
<text x="175.9" y="54.2" transform="rotate(-90 175.9 54.2)">9</text>
<text x="227" y="55.2">5</text>
<text x="227" y="57">6</text>
<text x="227" y="58.9">7</text>
<text x="230.7" y="54.2">RS</text>
<text x="230.7" y="56.1">R/W</text>
<text x="230.7" y="58">E</text>
<text x="230.7" y="59.8">D0</text>
<text x="130.1" y="65.4">T2/P1.0</text>
<text x="133.1" y="63.6" transform="rotate(-90 133.1 63.6)">RST</text>
<text x="140.6" y="62.8" transform="rotate(-90 140.6 62.8)">EA</text>
<text x="143" y="65.4">P0.0/AD0</text>
<text x="148" y="64" transform="rotate(-90 148 64)">VCC</text>
<text x="152.7" y="64.5">39</text>
<text x="226.2" y="64.5">10</text>
<text x="227" y="60.7">8</text>
<text x="227" y="62.6">9</text>
<text x="230.7" y="61.7">D1</text>
<text x="230.7" y="63.5">D2</text>
<text x="230.7" y="65.4">D3</text>
<text x="40.9" y="68.2">3</text>
<text x="44.5" y="69.1">Vin</text>
<text x="53.6" y="69.1">Vout</text>
<text x="59.5" y="68.2">2</text>
<text x="126.4" y="66.3">2</text>
<text x="126.4" y="68.2">3</text>
<text x="126.4" y="70">4</text>
<text x="126.4" y="71.9">5</text>
<text x="130.1" y="67.2">T2EX/P1.1</text>
<text x="130.1" y="69.1">P1.2</text>
<text x="130.1" y="71">P1.3</text>
<text x="143" y="67.2">P0.1/AD1</text>
<text x="143" y="69.1">P0.2/AD2</text>
<text x="143" y="71">P0.3/AD3</text>
<text x="152.7" y="66.3">38</text>
<text x="152.7" y="68.2">37</text>
<text x="152.7" y="70">36</text>
<text x="152.7" y="71.9">35</text>
<text x="226.2" y="68.2">12</text>
<text x="226.2" y="70">13</text>
<text x="226.2" y="71.9">14</text>
<text x="226.3" y="66.3">11</text>
<text x="230.7" y="67.2">D4</text>
<text x="230.7" y="69.1">D5</text>
<text x="230.7" y="71">D6</text>
<text x="50.2" y="76.5" transform="rotate(-90 50.2 76.5)">1</text>
<text x="51.2" y="72.8" transform="rotate(-90 51.2 72.8)">GND</text>
<text x="126.4" y="73.8">6</text>
<text x="126.4" y="75.6">7</text>
<text x="126.4" y="77.5">8</text>
<text x="130.1" y="72.8">P1.4</text>
<text x="130.1" y="74.7">P1.5</text>
<text x="130.1" y="76.5">P1.6</text>
<text x="143" y="76.5">P0.6/AD6</text>
<text x="143" y="74.7">P0.5/AD5</text>
<text x="143" y="72.8">P0.4/AD4</text>
<text x="152.7" y="77.5">32</text>
<text x="152.7" y="75.6">33</text>
<text x="152.7" y="73.8">34</text>
<text x="226.2" y="73.8">15</text>
<text x="226.2" y="75.6">16</text>
<text x="230.7" y="72.8">D7</text>
<text x="230.7" y="74.7">A</text>
<text x="230.7" y="76.5">K</text>
<text x="5.3" y="80.5">B</text>
<text x="125.6" y="83">10</text>
<text x="130.1" y="78.4">P1.7</text>
<text x="130.1" y="84">RXD/P3.0</text>
<text x="141.6" y="80.3">ALE/PROG</text>
<text x="143" y="78.4">P0.7/AD7</text>
<text x="143.4" y="84">P2.7/A15</text>
<text x="145.7" y="82.1">PSEN</text>
<text x="152.7" y="83">28</text>
<text x="152.7" y="81.2">29</text>
<text x="152.7" y="79.3">30</text>
<text x="290.2" y="80.5">B</text>
<text x="125.6" y="86.8">12</text>
<text x="125.6" y="88.6">13</text>
<text x="125.7" y="84.9">11</text>
<text x="130.1" y="85.8">TXD/P3.1</text>
<text x="130.1" y="87.7">INT0/P3.2</text>
<text x="130.1" y="89.6">INT1/P3.3</text>
<text x="143.4" y="89.6">P2.4/A12</text>
<text x="143.4" y="87.7">P2.5/A13</text>
<text x="143.4" y="85.8">P2.6/A14</text>
<text x="152.7" y="88.6">25</text>
<text x="152.7" y="86.8">26</text>
<text x="152.7" y="84.9">27</text>
<text x="91.1" y="92.3">3</text>
<text x="94.7" y="91.4">1</text>
<text x="94.7" y="93.3">3</text>
<text x="94.7" y="95.1">5</text>
<text x="98.7" y="91.4">2</text>
<text x="98.7" y="93.3">4</text>
<text x="98.7" y="95.1">6</text>
<text x="102.3" y="90.5">2</text>
<text x="102.3" y="92.3">4</text>
<text x="102.3" y="94.2">6</text>
<text x="125.6" y="90.5">14</text>
<text x="125.6" y="92.3">15</text>
<text x="125.6" y="94.2">16</text>
<text x="130.1" y="91.4">T0/P3.4</text>
<text x="130.1" y="93.3">T1/P3.5</text>
<text x="130.1" y="95.1">WR/P3.6</text>
<text x="143.4" y="93.3">P2.2/A10</text>
<text x="143.5" y="91.4">P2.3/A11</text>
<text x="144.3" y="95.1">P2.1/A9</text>
<text x="152.7" y="94.2">22</text>
<text x="152.7" y="92.3">23</text>
<text x="152.7" y="90.5">24</text>
<text x="125.6" y="96.1">17</text>
<text x="130.1" y="97">RD/P3.7</text>
<text x="144.3" y="97">P2.0/A8</text>
<text x="152.7" y="96.1">21</text>
<text x="48.4" y="107.2">1</text>
<text x="132.2" y="107" transform="rotate(-90 132.2 107)">18</text>
<text x="133.1" y="102.6" transform="rotate(-90 133.1 102.6)">XTAL2</text>
<text x="139.6" y="107" transform="rotate(-90 139.6 107)">19</text>
<text x="140.6" y="102.6" transform="rotate(-90 140.6 102.6)">XTAL1</text>
<text x="147.1" y="107" transform="rotate(-90 147.1 107)">20</text>
<text x="148" y="102.6" transform="rotate(-90 148 102.6)">VSS</text>
<text x="40.9" y="110">DOUT</text>
<text x="42" y="113.7">GND</text>
<text x="42.1" y="108.1">VCC</text>
<text x="43.2" y="111.9">NC</text>
<text x="48.4" y="109.1">2</text>
<text x="48.4" y="110.9">3</text>
<text x="48.4" y="112.8">4</text>
<text x="223.3" y="112.8">9</text>
<text x="226.9" y="113.7">RESET</text>
<text x="237.6" y="113.7">TXD</text>
<text x="243.8" y="112.8">8</text>
<text x="222.4" y="118.4">12</text>
<text x="222.4" y="114.6">10</text>
<text x="222.5" y="116.5">11</text>
<text x="226.9" y="119.3">GPIO16</text>
<text x="226.9" y="117.4">CH_PD</text>
<text x="226.9" y="115.6">ADC</text>
<text x="236.3" y="119.3">GPIO5</text>
<text x="236.3" y="117.4">GPIO4</text>
<text x="237.5" y="115.6">RXD</text>
<text x="243.8" y="118.4">5</text>
<text x="243.8" y="116.5">6</text>
<text x="243.8" y="114.6">7</text>
<text x="222.4" y="125.8">16</text>
<text x="222.4" y="123.9">15</text>
<text x="222.4" y="122.1">14</text>
<text x="222.4" y="120.2">13</text>
<text x="226.9" y="124.9">GPIO13</text>
<text x="226.9" y="123">GPIO12</text>
<text x="226.9" y="121.1">GPIO14</text>
<text x="235.5" y="124.9">GPIO15</text>
<text x="236.3" y="123">GPIO2</text>
<text x="236.3" y="121.1">GPIO0</text>
<text x="243.8" y="125.8">1</text>
<text x="243.8" y="123.9">2</text>
<text x="243.8" y="122.1">3</text>
<text x="243.8" y="120.2">4</text>
<text x="226.9" y="126.7">VCC</text>
<text x="237.4" y="126.7">GND</text>
<text x="5.3" y="132.1">C</text>
<text x="229" y="136.8" transform="rotate(-90 229 136.8)">17</text>
<text x="229.9" y="132.3" transform="rotate(-90 229.9 132.3)">MTDO</text>
<text x="230.8" y="136.8" transform="rotate(-90 230.8 136.8)">18</text>
<text x="231.8" y="132.3" transform="rotate(-90 231.8 132.3)">MTDI</text>
<text x="232.7" y="136.8" transform="rotate(-90 232.7 136.8)">19</text>
<text x="233.6" y="132.3" transform="rotate(-90 233.6 132.3)">GPIO10</text>
<text x="234.5" y="136.8" transform="rotate(-90 234.5 136.8)">20</text>
<text x="235.5" y="132.3" transform="rotate(-90 235.5 132.3)">MTMS</text>
<text x="236.4" y="136.8" transform="rotate(-90 236.4 136.8)">21</text>
<text x="237.3" y="132.3" transform="rotate(-90 237.3 132.3)">MTCK</text>
<text x="238.3" y="136.8" transform="rotate(-90 238.3 136.8)">22</text>
<text x="239.2" y="132.3" transform="rotate(-90 239.2 132.3)">GPIO9</text>
<text x="290.2" y="132.1">C</text>
<text x="68.8" y="150">1</text>
<text x="85.6" y="150">4</text>
<text x="68.8" y="151.8">2</text>
<text x="68.8" y="153.7">3</text>
<text x="72.4" y="150.9">A</text>
<text x="72.4" y="152.7">COM</text>
<text x="72.4" y="154.6">B</text>
<text x="79.8" y="154.6">OFF</text>
<text x="80.4" y="150.9">ON</text>
<text x="85.6" y="153.7">5</text>
<text x="109.6" y="150.9">1</text>
<text x="109.6" y="152.7">2</text>
<text x="5.3" y="183.7">D</text>
<text x="290.2" y="183.7">D</text>
<text x="224.6" y="190.9">Title</text>
<text x="224.6" y="196.5">Size</text>
<text x="234" y="196.5">Number</text>
<text x="271.3" y="196.5">Revision</text>
<text x="224.6" y="202.1">Date:</text>
<text x="224.6" y="203.9">File:</text>
<text x="225.6" y="199.3">A3</text>
<text x="233" y="202.1">2020/12/4</text>
<text x="233" y="203.9">D:\GitVersionManagement\..\Sch_v1.SchDDoc</text>
<text x="261.9" y="202.1">Sheet</text>
<text x="263.1" y="203.9">rawn By:</text>
<text x="270.8" y="202.1">of</text>
<text x="21.7" y="206.7">1</text>
<text x="57.8" y="206.7">2</text>
<text x="93.8" y="206.7">3</text>
<text x="129.9" y="206.7">4</text>
<text x="165.9" y="206.7">5</text>
<text x="202.1" y="206.7">6</text>
<text x="238.1" y="206.7">7</text>
<text x="274.2" y="206.7">8</text>
</g>
<g font-size="1.7" fill="#000080">
<text x="41.1" y="41.2">DC1</text>
<text x="63.4" y="39.7">S1</text>
<text x="238.6" y="40.3">LCD1602模块</text>
<text x="211.3" y="47.6">R1</text>
<text x="229.3" y="45.9">LCD1</text>
<text x="41.1" y="48.3">DC_Socket</text>
<text x="56.2" y="53.3">KFT DIP-7X7</text>
<text x="158.6" y="49.6">RP1</text>
<text x="164.2" y="49.6">10K</text>
<text x="211.3" y="49.4">1K</text>
<text x="149.3" y="58.9">U1</text>
<text x="37.6" y="70">C1</text>
<text x="43.1" y="66.3">U2</text>
<text x="63.6" y="71.9">C2</text>
<text x="76.6" y="70">D1</text>
<text x="76.6" y="71.9">LED</text>
<text x="37.6" y="73.8">104</text>
<text x="43.1" y="73.8">AMS1117</text>
<text x="63.6" y="75.6">104</text>
<text x="69.2" y="81.2">R2</text>
<text x="74.8" y="81.2">1K</text>
<text x="229.3" y="79.3">LCD1602</text>
<text x="93.5" y="88.6">J1</text>
<text x="93.5" y="97.9">Pin HDR2X3</text>
<text x="225.6" y="99.8">wifi模块</text>
<text x="236.7" y="101.6">ESP8266</text>
<text x="123.2" y="103.5">MCU</text>
<text x="149.3" y="105.3">STC89C52RC</text>
<text x="56.2" y="109.1">R3</text>
<text x="61.7" y="109.1">1K</text>
<text x="134.2" y="109.8">X1</text>
<text x="164.8" y="108.9">K1</text>
<text x="164.8" y="110.8">KEY</text>
<text x="132.5" y="114.6">XTAL-2P</text>
<text x="134.4" y="116.3">C3</text>
<text x="134.4" y="118.2">22P</text>
<text x="141.8" y="116.3">C4</text>
<text x="141.8" y="118.2">22P</text>
<text x="164.8" y="118.2">R4</text>
<text x="164.8" y="120">10K</text>
<text x="71" y="148.1">*1</text>
<text x="108.3" y="148.1">P1</text>
<text x="48.7" y="153.7">D2</text>
<text x="52.4" y="153.7">C5</text>
<text x="108.3" y="155.5">Header 2</text>
<text x="39.2" y="160.6">R6</text>
<text x="46.5" y="157.8" transform="rotate(-90 46.5 157.8)">1N4148</text>
<text x="49.3" y="160.9">Q1</text>
<text x="52.4" y="157.5">104</text>
<text x="103.3" y="159.1">R5</text>
<text x="103.3" y="160.9">1K</text>
<text x="39.2" y="163.6">1k</text>
<text x="45.6" y="164.7">R7</text>
<text x="45.6" y="166.5">10k</text>
<text x="49.3" y="162.8">S8050</text>
</g>
<g font-size="1.7" fill="#f00">
<text x="220.1" y="38.4">GND</text>
<text x="73.3" y="44.9">VDD5</text>
<text x="75.2" y="52.4">GND</text>
<text x="128.8" y="53.3">REST</text>
<text x="145.1" y="51.5">VDD5</text>
<text x="215.2" y="50.5">VDD5</text>
<text x="216.3" y="53.3">LCD-RS</text>
<text x="154.4" y="57">VDD5</text>
<text x="216.3" y="55.2">LCD-RW</text>
<text x="216.3" y="57">LCD-E</text>
<text x="216.3" y="58.9">LCD-D0</text>
<text x="35.4" y="64.5">VDD5</text>
<text x="73.8" y="64.5">VDD3.3</text>
<text x="115.8" y="64.5">DHT11-DATA 1</text>
<text x="179.1" y="64.5">LCD-D0</text>
<text x="216.3" y="60.7">LCD-D1</text>
<text x="216.3" y="62.6">LCD-D2</text>
<text x="216.3" y="64.5">LCD-D3</text>
<text x="179.1" y="66.3">LCD-D1</text>
<text x="179.1" y="68.2">LCD-D2</text>
<text x="179.1" y="70">LCD-D3</text>
<text x="179.1" y="71.9">LCD-D4</text>
<text x="216.3" y="66.3">LCD-D4</text>
<text x="216.3" y="68.2">LCD-D5</text>
<text x="216.3" y="70">LCD-D6</text>
<text x="216.3" y="71.9">LCD-D7</text>
<text x="179.1" y="73.8">LCD-D5</text>
<text x="179.1" y="75.6">LCD-D6</text>
<text x="179.1" y="77.5">LCD-D7</text>
<text x="215.2" y="74.7">VDD5</text>
<text x="115.8" y="83">MCU-RX</text>
<text x="158.6" y="83">LCD-RS</text>
<text x="218.2" y="83">GND</text>
<text x="48.8" y="84.9">GND</text>
<text x="115.8" y="84.9">MCU-TX</text>
<text x="158.6" y="86.8">LCD-E</text>
<text x="158.6" y="84.9">LCD-RW</text>
<text x="86" y="90.5">wifi-rx1</text>
<text x="86" y="94.2">MCU-T5X</text>
<text x="104.6" y="90.5">wifi-tx</text>
<text x="104.6" y="94.2">MCU-RX</text>
<text x="162.3" y="96.1">AJ</text>
<text x="52.1" y="103.5">VDD5</text>
<text x="162" y="103.5">VDD5</text>
<text x="67.3" y="109.1">DHT11-DATA</text>
<text x="246.1" y="112.8">wifi-tx</text>
<text x="167.9" y="114.6">REST</text>
<text x="246.1" y="114.6">wifi-rx</text>
<text x="52.5" y="120.2">GND</text>
<text x="130.7" y="127.7">GND</text>
<text x="217.1" y="131.4">VDD3.3</text>
<text x="244.3" y="133.2">GND</text>
<text x="46.5" y="146.2">VDD5</text>
<text x="59.5" y="144.4">VDD5</text>
<text x="30.1" y="161.2">AJ</text>
<text x="100.9" y="168.6">GND</text>
</g>
<g font-size="1.7" fill="#800000">
<text x="39.4" y="105.3">U4</text>
<text x="39.4" y="116.5">DHT11</text>
<text x="162.3" y="127.7">GND</text>
</g>
<text font-size="1.7" fill="#bf0000" x="60.3" y="169.6">GND</text>
</svg>
